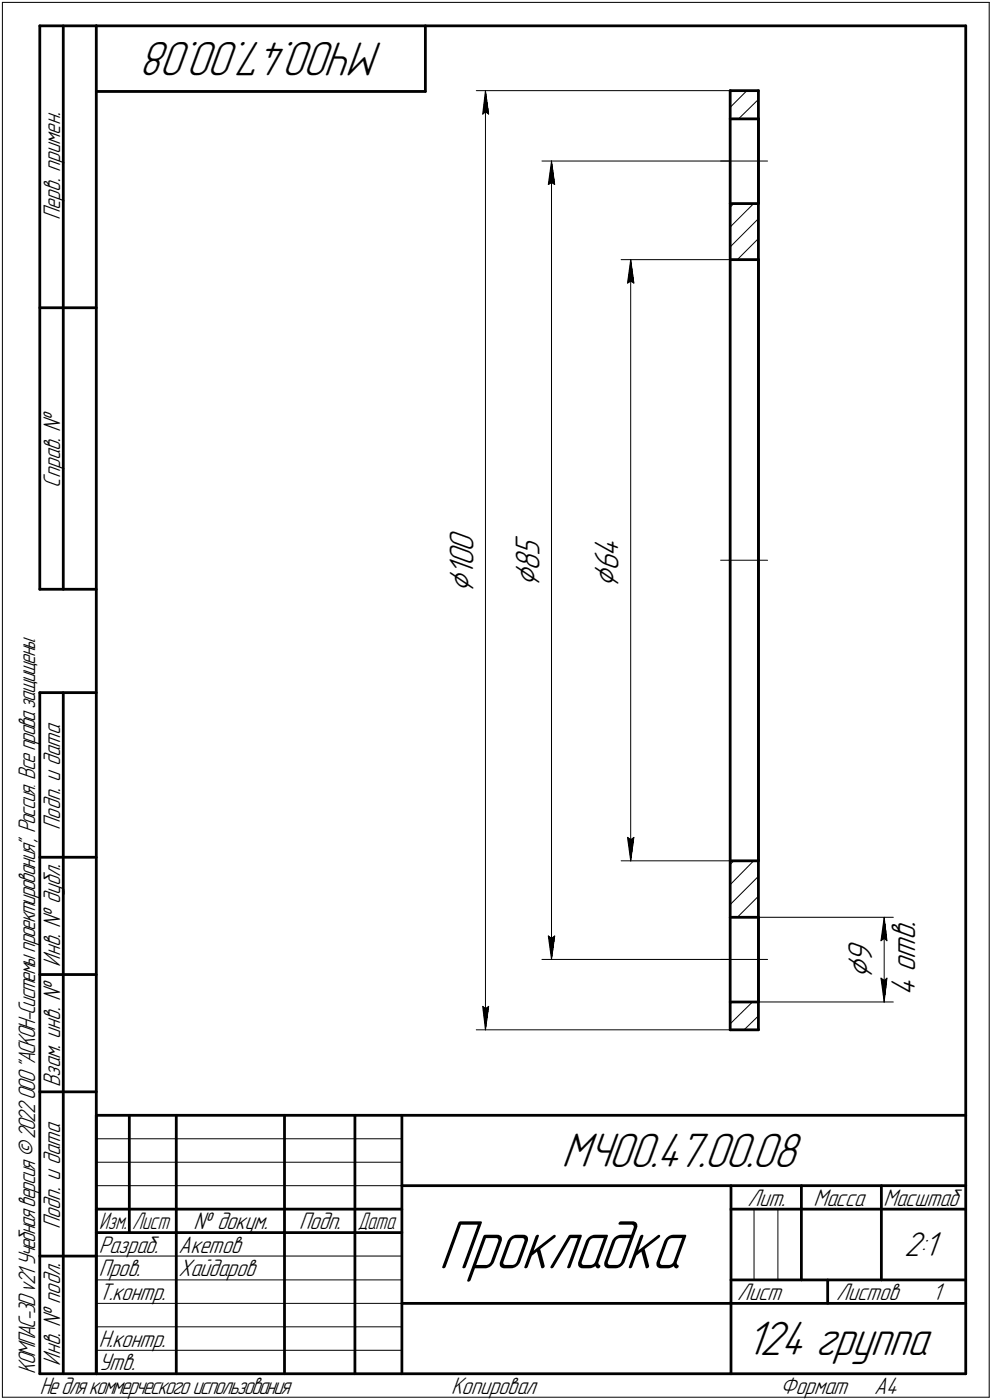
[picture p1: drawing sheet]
<svg xmlns="http://www.w3.org/2000/svg" width="211mm" height="298mm" viewBox="0 0 211 298" stroke-linecap="round" stroke-linejoin="round" font-family="sans-serif">
<g fill="none" stroke="#000" stroke-width=".59">
<path d="M8.5 5.5v120zM8.5 5.5h12zM13.5 5.5v120zM20.5 5.5v287zM20.5 5.5h185zM20.5 19.5h70zM90.5 5.5v14zM155.4 19.3v200zM155.4 19.3h6zM161.4 19.3v200zM205.5 5.5v287zM155.4 25.3h6z"/>
<path d="M161.4 25.3v18zM155.4 55.3h6zM155.4 43.3h6zM161.4 55.3v128zM8.5 65.5h12zM8.5 125.5h12zM8.5 147.5v145zM8.5 147.5h12zM13.5 147.5v145zM8.5 182.5h12zM155.4 183.3h6zM155.4 195.3h6z"/>
<path d="M161.4 195.3v18.1zM8.5 207.5h12zM155.4 219.3h6zM155.4 213.4h6zM8.5 232.5h12zM20.5 237.5h185zM20.5 237.5v55zM27.5 237.5v25zM37.5 237.5v55zM60.5 237.5v55zM75.5 237.5v55zM85.5 237.5v55z"/>
<path d="M20.5 257.5h65zM85.5 252.5h120zM155.5 252.5v40zM155.5 257.5h15zM170.5 252.5v20zM170.5 257.5h35zM187.5 252.5v20zM8.5 267.5h12zM20.5 262.5h65zM85.5 277.5h70zM155.5 277.5h50zM155.5 272.5h50z"/>
<path d="M176.1 272.5v5zM8.5 292.5h12zM20.5 292.5h185z"/>
</g>
<g fill="none" stroke="#000" stroke-width=".21">
<path d="M.5 .5v297zM.5 .5h210zM101.3 19.3h60.1zM103.3 19.3l.7 5zM103.3 19.3l-.6 5zM103.3 19.3v200zM210.5 .5v297zM102.7 24.3l.6-.5zM103.3 23.8l.7 .5zM115.3 34.3h40.1zM116.7 39.3l.6-.4zM117.3 34.3l.7 5z"/>
<path d="M117.3 38.9l.7 .4zM117.3 34.3l-.6 5zM117.3 34.3v170zM153.3 34.3h10zM155.4 22.9l3.5-3.6zM157.1 25.3l4.3-4.1zM132.2 55.3h23.2zM134.2 55.3l.7 5zM134.2 59.9l.7 .4zM134.2 55.3l-.7 5zM134.2 55.3v128zM155.4 52.6l6-6z"/>
<path d="M155.4 48.3l5-5zM155.4 44.1l.7-.8zM156.9 55.3l4.5-4.5zM161.4 55l-.3 .3zM133.5 60.3l.7-.4zM153.3 119.3h10zM133.5 178.3l.7 5zM133.5 178.3l.7 .5zM134.2 178.8l.7-.5zM134.9 178.3l-.7 5zM116.7 199.3l.6 5zM116.7 199.3l.6 .5z"/>
<path d="M117.3 199.8l.7-.5zM118 199.3l-.7 5zM132.2 183.3h23.2zM155.4 192.6l6-6zM155.4 184.1l.7-.8zM156.9 195.3l4.5-4.5zM160.4 183.3l-5 5.1zM161.1 195.3l.3-.2zM161.4 195.3h28.7zM188.1 195.3l.6 5zM188.1 199.8l.6 .5zM188.1 195.3l-.6 5z"/>
<path d="M188.1 195.3v18.1zM101.3 219.3h60.1zM102.7 214.3l.6 5zM102.7 214.3l.6 .5zM103.3 214.8l.7-.5zM104 214.3l-.7 5zM115.3 204.3h40.1zM153.3 204.3h10zM155.4 218l4.7-4.6zM155.4 213.8l.4-.4zM158.3 219.3l3.1-3zM161.4 213.4h28.7z"/>
<path d="M187.5 200.3l.6-.5zM187.5 208.3l.6 5.1zM187.5 208.3l.6 .5zM188.1 208.8l.6-.5zM188.7 208.3l-.6 5.1zM20.5 247.5h65zM20.5 252.5h65zM20.5 242.5h65zM160.4 257.5v15zM165.5 257.5v15zM20.5 267.5h65zM20.5 272.5h65z"/>
<path d="M20.5 277.5h65zM.5 297.5h210zM20.5 282.5h65zM20.5 287.5h65z"/>
</g>
<g fill="#fff" stroke="#fff" stroke-width=".21">
<path d="M95.1 112.4h7.3zM95.1 112.5h7.3zM95.1 112.6h7.3zM95.1 112.7h7.3zM95.1 112.8h7.3zM95.1 112.9h7.3zM95.1 112.9h7.3zM95.1 113h7.3zM95.1 113.1h7.3zM95.1 113.2h7.3zM95.1 113.3h7.3zM95.1 113.4h7.3zM95.1 113.5h7.3zM95.1 113.5h7.3zM95.1 113.6h7.3zM95.1 113.7h7.3zM95.1 113.8h7.3zM95.1 113.9h7.3zM95.1 114h7.3zM95.1 114h7.3zM95.1 114.1h7.3zM95.1 114.2h7.3zM95.1 114.3h7.3zM95.1 114.4h7.3zM95.1 114.5h7.3zM95.1 114.6h7.3zM95.1 114.6h7.3zM95.1 114.7h7.3zM95.1 114.8h7.3zM95.1 114.9h7.3zM95.1 115h7.3zM95.1 115.1h7.3zM95.1 115.1h7.3zM95.1 115.2h7.3zM95.1 115.3h7.3zM95.1 115.4h7.3zM95.1 115.5h7.3zM95.1 115.6h7.3zM95.1 115.7h7.3zM95.1 115.7h7.3zM95.1 115.8h7.3zM95.1 115.9h7.3zM95.1 116h7.3zM95.1 116.1h7.3zM95.1 116.2h7.3zM95.1 116.2h7.3zM95.1 116.3h7.3zM95.1 116.4h7.3zM95.1 116.5h7.3zM95.1 116.6h7.3zM95.1 116.7h7.3zM95.1 116.8h7.3zM95.1 116.8h7.3zM95.1 116.9h7.3zM95.1 117h7.3zM95.1 117.1h7.3zM95.1 117.2h7.3zM95.1 117.3h7.3zM95.1 117.3h7.3zM95.1 117.4h7.3zM95.1 117.5h7.3zM95.1 117.6h7.3zM95.1 117.7h7.3zM95.1 117.8h7.3zM95.1 117.9h7.3zM95.1 117.9h7.3zM95.1 118h7.3zM95.1 118.1h7.3zM95.1 118.2h7.3zM95.1 118.3h7.3zM95.1 118.4h7.3zM95.1 118.4h7.3zM95.1 118.5h7.3zM95.1 118.6h7.3zM95.1 118.7h7.3zM95.1 118.8h7.3zM95.1 118.9h7.3zM95.1 119h7.3zM95.1 119h7.3zM95.1 119.1h7.3zM95.1 119.2h7.3zM95.1 119.3h7.3zM95.1 119.4h7.3zM95.1 119.5h7.3zM95.1 119.5h7.3zM95.1 119.6h7.3zM95.1 119.7h7.3zM95.1 119.8h7.3zM95.1 119.9h7.3zM95.1 120h7.3zM95.1 120.1h7.3zM95.1 120.1h7.3zM95.1 120.2h7.3zM95.1 120.3h7.3zM95.1 120.4h7.3zM95.1 120.5h7.3zM95.1 120.6h7.3zM95.1 120.6h7.3zM95.1 120.7h7.3zM95.1 120.8h7.3zM95.1 120.9h7.3zM95.1 121h7.3zM95.1 121.1h7.3zM95.1 121.2h7.3zM95.1 121.2h7.3zM95.1 121.3h7.3zM95.1 121.4h7.3zM95.1 121.5h7.3zM95.1 121.6h7.3zM95.1 121.7h7.3zM95.1 121.8h7.3zM95.1 121.8h7.3zM95.1 121.9h7.3zM95.1 122h7.3zM95.1 122.1h7.3zM95.1 122.2h7.3zM95.1 122.3h7.3zM95.1 122.3h7.3zM95.1 122.4h7.3zM95.1 122.5h7.3zM95.1 122.6h7.3zM95.1 122.7h7.3zM95.1 122.8h7.3zM95.1 122.9h7.3zM95.1 122.9h7.3zM95.1 123h7.3zM95.1 123.1h7.3zM95.1 123.2h7.3zM95.1 123.3h7.3zM95.1 123.4h7.3zM95.1 123.4h7.3zM95.1 123.5h7.3zM95.1 123.6h7.3zM95.1 123.7h7.3zM95.1 123.8h7.3zM95.1 123.9h7.3zM95.1 124h7.3zM95.1 124h7.3zM95.1 124.1h7.3zM95.1 124.2h7.3zM95.1 124.3h7.3zM95.1 124.4h7.3zM95.1 124.5h7.3zM95.1 124.5h7.3zM95.1 124.6h7.3zM95.1 124.7h7.3zM95.1 124.8h7.3zM95.1 124.9h7.3zM95.1 125h7.3zM95.1 125.1h7.3zM95.1 125.1h7.3zM95.1 125.2h7.3zM95.1 125.3h7.3zM95.1 125.4h7.3zM95.1 125.5h7.3zM95.1 125.6h7.3zM95.1 125.6h7.3zM95.1 125.7h7.3zM95.1 125.8h7.3zM95.1 125.9h7.3zM95.1 126h7.3zM95.1 126.1h7.3z"/>
<path d="M103.2 19.6h.3zM103.2 19.6h.3zM103.2 19.7h.3zM103.1 19.8h.4zM103.1 19.9h.4zM103 20h.6zM103 20.1h.6zM103 20.2h.7zM103 20.2h.7zM103 20.3h.8zM103 20.4h.8zM102.9 20.5h.9zM102.9 20.6h1zM102.8 20.7h1.1zM102.8 20.7h1.2zM102.8 20.8h1.2zM102.7 20.9h1.4zM102.7 21h1.4zM102.6 21.1h1.5zM102.6 21.2h1.5zM102.6 21.3h1.5zM102.6 21.3h1.5zM102.6 21.4h1.5zM102.6 21.5h1.5zM102.6 21.6h1.5zM102.6 21.7h1.5zM102.5 21.8h1.7zM102.5 21.8h1.7zM102.5 21.9h1.7zM102.5 22h1.7zM102.5 22.1h1.7zM102.5 22.2h1.7zM102.5 22.3h1.7zM102.4 22.4h1.9zM102.4 22.4h1.9zM102.4 22.5h1.9zM102.4 22.6h1.9zM102.4 22.7h1.9zM102.4 22.8h1.9zM102.4 22.9h1.9zM102.4 22.9h1.9zM102.4 23h2zM102.4 23.1h2zM102.4 23.2h2zM102.4 23.3h2zM102.4 23.4h2zM102.4 23.5h2zM102.4 23.5h2zM102.3 23.6h2.2zM102.3 23.7h2.2zM102.3 23.8h2.2zM102.3 23.9h2.2zM102.3 24h2.2zM102.3 24h2.2zM102.3 24.1h2.2zM102.2 24.2h2.4zM102.2 24.3h2.4zM102.2 24.4h2.4zM102.2 24.5h2.4zM102.2 24.6h2.4zM102.2 24.6h2.4zM102.2 24.7h2.4z"/>
<path d="M102.1 213.8h2.5zM102.2 213.9h2.4zM102.2 214h2.4zM102.2 214h2.4zM102.2 214.1h2.4zM102.2 214.2h2.4zM102.2 214.3h2.4zM102.2 214.4h2.4zM102.3 214.5h2.2zM102.3 214.5h2.2zM102.3 214.6h2.2zM102.3 214.7h2.2zM102.3 214.8h2.2zM102.3 214.9h2.2zM102.3 215h2.2zM102.4 215.1h2zM102.4 215.1h2zM102.4 215.2h2zM102.4 215.3h2zM102.4 215.4h2zM102.4 215.5h2zM102.4 215.6h2zM102.4 215.6h1.9zM102.4 215.7h1.9zM102.4 215.8h1.9zM102.4 215.9h1.9zM102.4 216h1.9zM102.4 216.1h1.9zM102.4 216.2h1.9zM102.4 216.2h1.9zM102.5 216.3h1.7zM102.5 216.4h1.7zM102.5 216.5h1.7zM102.5 216.6h1.7zM102.5 216.7h1.7zM102.5 216.7h1.7zM102.5 216.8h1.7zM102.6 216.9h1.5zM102.6 217h1.5zM102.6 217.1h1.5zM102.6 217.2h1.5zM102.6 217.3h1.5zM102.6 217.3h1.5zM102.6 217.4h1.5zM102.6 217.5h1.5zM102.7 217.6h1.4zM102.7 217.7h1.4zM102.8 217.8h1.2zM102.8 217.8h1.2zM102.8 217.9h1.1zM102.9 218h1zM102.9 218.1h.9zM103 218.2h.8zM103 218.3h.8zM103 218.4h.7zM103 218.4h.7zM103 218.5h.6zM103 218.6h.6zM103.1 218.7h.4zM103.1 218.8h.4zM103.2 218.9h.3zM103.2 218.9h.3zM103.2 219h.3z"/>
<path d="M109.1 113.7h7.2zM109.1 113.8h7.2zM109.1 113.9h7.2zM109.1 114h7.2zM109.1 114h7.2zM109.1 114.1h7.2zM109.1 114.2h7.2zM109.1 114.3h7.2zM109.1 114.4h7.2zM109.1 114.5h7.2zM109.1 114.6h7.2zM109.1 114.6h7.2zM109.1 114.7h7.2zM109.1 114.8h7.2zM109.1 114.9h7.2zM109.1 115h7.2zM109.1 115.1h7.2zM109.1 115.1h7.2zM109.1 115.2h7.2zM109.1 115.3h7.2zM109.1 115.4h7.2zM109.1 115.5h7.2zM109.1 115.6h7.2zM109.1 115.7h7.2zM109.1 115.7h7.2zM109.1 115.8h7.2zM109.1 115.9h7.2zM109.1 116h7.2zM109.1 116.1h7.2zM109.1 116.2h7.2zM109.1 116.2h7.2zM109.1 116.3h7.2zM109.1 116.4h7.2zM109.1 116.5h7.2zM109.1 116.6h7.2zM109.1 116.7h7.2zM109.1 116.8h7.2zM109.1 116.8h7.2zM109.1 116.9h7.2zM109.1 117h7.2zM109.1 117.1h7.2zM109.1 117.2h7.2zM109.1 117.3h7.2zM109.1 117.3h7.2zM109.1 117.4h7.2zM109.1 117.5h7.2zM109.1 117.6h7.2zM109.1 117.7h7.2zM109.1 117.8h7.2zM109.1 117.9h7.2zM109.1 117.9h7.2zM109.1 118h7.2zM109.1 118.1h7.2zM109.1 118.2h7.2zM109.1 118.3h7.2zM109.1 118.4h7.2zM109.1 118.4h7.2zM109.1 118.5h7.2zM109.1 118.6h7.2zM109.1 118.7h7.2zM109.1 118.8h7.2zM109.1 118.9h7.2zM109.1 119h7.2zM109.1 119h7.2zM109.1 119.1h7.2zM109.1 119.2h7.2zM109.1 119.3h7.2zM109.1 119.4h7.2zM109.1 119.5h7.2zM109.1 119.5h7.2zM109.1 119.6h7.2zM109.1 119.7h7.2zM109.1 119.8h7.2zM109.1 119.9h7.2zM109.1 120h7.2zM109.1 120.1h7.2zM109.1 120.1h7.2zM109.1 120.2h7.2zM109.1 120.3h7.2zM109.1 120.4h7.2zM109.1 120.5h7.2zM109.1 120.6h7.2zM109.1 120.6h7.2zM109.1 120.7h7.2zM109.1 120.8h7.2zM109.1 120.9h7.2zM109.1 121h7.2zM109.1 121.1h7.2zM109.1 121.2h7.2zM109.1 121.2h7.2zM109.1 121.3h7.2zM109.1 121.4h7.2zM109.1 121.5h7.2zM109.1 121.6h7.2zM109.1 121.7h7.2zM109.1 121.8h7.2zM109.1 121.8h7.2zM109.1 121.9h7.2zM109.1 122h7.2zM109.1 122.1h7.2zM109.1 122.2h7.2zM109.1 122.3h7.2zM109.1 122.3h7.2zM109.1 122.4h7.2zM109.1 122.5h7.2zM109.1 122.6h7.2zM109.1 122.7h7.2zM109.1 122.8h7.2zM109.1 122.9h7.2zM109.1 122.9h7.2zM109.1 123h7.2zM109.1 123.1h7.2zM109.1 123.2h7.2zM109.1 123.3h7.2zM109.1 123.4h7.2zM109.1 123.4h7.2zM109.1 123.5h7.2zM109.1 123.6h7.2zM109.1 123.7h7.2zM109.1 123.8h7.2zM109.1 123.9h7.2zM109.1 124h7.2zM109.1 124h7.2zM109.1 124.1h7.2zM109.1 124.2h7.2zM109.1 124.3h7.2zM109.1 124.4h7.2zM109.1 124.5h7.2zM109.1 124.5h7.2zM109.1 124.6h7.2zM109.1 124.7h7.2zM109.1 124.8h7.2zM109.1 124.9h7.2z"/>
<path d="M117.3 34.5h.2zM117.3 34.6h.2zM117.2 34.7h.4zM117.2 34.8h.4zM117.1 34.9h.5zM117.1 35h.6zM117.1 35.1h.6zM117 35.1h.8zM117 35.2h.8zM116.9 35.3h1zM116.9 35.4h1zM116.8 35.5h1.1zM116.8 35.6h1.1zM116.8 35.6h1.1zM116.8 35.7h1.2zM116.8 35.8h1.2zM116.7 35.9h1.4zM116.7 36h1.4zM116.6 36.1h1.5zM116.6 36.2h1.6zM116.6 36.2h1.6zM116.6 36.3h1.6zM116.6 36.4h1.6zM116.6 36.5h1.6zM116.6 36.6h1.6zM116.6 36.7h1.6zM116.6 36.7h1.7zM116.5 36.8h1.8zM116.5 36.9h1.8zM116.5 37h1.8zM116.5 37.1h1.8zM116.5 37.2h1.8zM116.5 37.3h1.8zM116.5 37.3h1.9zM116.5 37.4h1.9zM116.5 37.5h1.9zM116.4 37.6h2zM116.4 37.7h2zM116.4 37.8h2zM116.4 37.8h2zM116.4 37.9h2zM116.4 38h2zM116.4 38.1h2zM116.4 38.2h2zM116.4 38.3h2zM116.3 38.4h2.1zM116.3 38.4h2.1zM116.3 38.5h2.1zM116.3 38.6h2.2zM116.3 38.7h2.2zM116.3 38.8h2.2zM116.3 38.9h2.2zM116.3 38.9h2.2zM116.3 39h2.2zM116.2 39.1h2.3zM116.2 39.2h2.4zM116.2 39.3h2.4zM116.2 39.4h2.4zM116.2 39.5h2.4zM116.2 39.5h2.4zM116.2 39.6h2.4zM116.2 39.7h2.4z"/>
<path d="M116.2 198.8h2.4zM116.2 198.9h2.4zM116.2 199h2.4zM116.2 199.1h2.4zM116.2 199.1h2.4zM116.2 199.2h2.4zM116.2 199.3h2.4zM116.2 199.4h2.4zM116.2 199.5h2.3zM116.3 199.6h2.2zM116.3 199.6h2.2zM116.3 199.7h2.2zM116.3 199.8h2.2zM116.3 199.9h2.2zM116.3 200h2.2zM116.3 200.1h2.1zM116.3 200.2h2.1zM116.3 200.2h2.1zM116.4 200.3h2zM116.4 200.4h2zM116.4 200.5h2zM116.4 200.6h2zM116.4 200.7h2zM116.4 200.7h2zM116.4 200.8h2zM116.4 200.9h2zM116.4 201h2zM116.5 201.1h1.9zM116.5 201.2h1.9zM116.5 201.3h1.9zM116.5 201.3h1.8zM116.5 201.4h1.8zM116.5 201.5h1.8zM116.5 201.6h1.8zM116.5 201.7h1.8zM116.5 201.8h1.8zM116.6 201.8h1.7zM116.6 201.9h1.6zM116.6 202h1.6zM116.6 202.1h1.6zM116.6 202.2h1.6zM116.6 202.3h1.6zM116.6 202.4h1.6zM116.6 202.4h1.6zM116.6 202.5h1.5zM116.7 202.6h1.4zM116.7 202.7h1.4zM116.8 202.8h1.2zM116.8 202.9h1.2zM116.8 202.9h1.1zM116.8 203h1.1zM116.8 203.1h1.1zM116.9 203.2h1zM116.9 203.3h1zM117 203.4h.8zM117 203.5h.8zM117.1 203.5h.6zM117.1 203.6h.6zM117.1 203.7h.5zM117.2 203.8h.4zM117.2 203.9h.4zM117.3 204h.2zM117.3 204h.2z"/>
<path d="M125.9 113.5h7.3zM125.9 113.6h7.3zM125.9 113.7h7.3zM125.9 113.8h7.3zM125.9 113.9h7.3zM125.9 114h7.3zM125.9 114h7.3zM125.9 114.1h7.3zM125.9 114.2h7.3zM125.9 114.3h7.3zM125.9 114.4h7.3zM125.9 114.5h7.3zM125.9 114.6h7.3zM125.9 114.6h7.3zM125.9 114.7h7.3zM125.9 114.8h7.3zM125.9 114.9h7.3zM125.9 115h7.3zM125.9 115.1h7.3zM125.9 115.1h7.3zM125.9 115.2h7.3zM125.9 115.3h7.3zM125.9 115.4h7.3zM125.9 115.5h7.3zM125.9 115.6h7.3zM125.9 115.7h7.3zM125.9 115.7h7.3zM125.9 115.8h7.3zM125.9 115.9h7.3zM125.9 116h7.3zM125.9 116.1h7.3zM125.9 116.2h7.3zM125.9 116.2h7.3zM125.9 116.3h7.3zM125.9 116.4h7.3zM125.9 116.5h7.3zM125.9 116.6h7.3zM125.9 116.7h7.3zM125.9 116.8h7.3zM125.9 116.8h7.3zM125.9 116.9h7.3zM125.9 117h7.3zM125.9 117.1h7.3zM125.9 117.2h7.3zM125.9 117.3h7.3zM125.9 117.3h7.3zM125.9 117.4h7.3zM125.9 117.5h7.3zM125.9 117.6h7.3zM125.9 117.7h7.3zM125.9 117.8h7.3zM125.9 117.9h7.3zM125.9 117.9h7.3zM125.9 118h7.3zM125.9 118.1h7.3zM125.9 118.2h7.3zM125.9 118.3h7.3zM125.9 118.4h7.3zM125.9 118.4h7.3zM125.9 118.5h7.3zM125.9 118.6h7.3zM125.9 118.7h7.3zM125.9 118.8h7.3zM125.9 118.9h7.3zM125.9 119h7.3zM125.9 119h7.3zM125.9 119.1h7.3zM125.9 119.2h7.3zM125.9 119.3h7.3zM125.9 119.4h7.3zM125.9 119.5h7.3zM125.9 119.5h7.3zM125.9 119.6h7.3zM125.9 119.7h7.3zM125.9 119.8h7.3zM125.9 119.9h7.3zM125.9 120h7.3zM125.9 120.1h7.3zM125.9 120.1h7.3zM125.9 120.2h7.3zM125.9 120.3h7.3zM125.9 120.4h7.3zM125.9 120.5h7.3zM125.9 120.6h7.3zM125.9 120.6h7.3zM125.9 120.7h7.3zM125.9 120.8h7.3zM125.9 120.9h7.3zM125.9 121h7.3zM125.9 121.1h7.3zM125.9 121.2h7.3zM125.9 121.2h7.3zM125.9 121.3h7.3zM125.9 121.4h7.3zM125.9 121.5h7.3zM125.9 121.6h7.3zM125.9 121.7h7.3zM125.9 121.8h7.3zM125.9 121.8h7.3zM125.9 121.9h7.3zM125.9 122h7.3zM125.9 122.1h7.3zM125.9 122.2h7.3zM125.9 122.3h7.3zM125.9 122.3h7.3zM125.9 122.4h7.3zM125.9 122.5h7.3zM125.9 122.6h7.3zM125.9 122.7h7.3zM125.9 122.8h7.3zM125.9 122.9h7.3zM125.9 122.9h7.3zM125.9 123h7.3zM125.9 123.1h7.3zM125.9 123.2h7.3zM125.9 123.3h7.3zM125.9 123.4h7.3zM125.9 123.4h7.3zM125.9 123.5h7.3zM125.9 123.6h7.3zM125.9 123.7h7.3zM125.9 123.8h7.3zM125.9 123.9h7.3zM125.9 124h7.3zM125.9 124h7.3zM125.9 124.1h7.3zM125.9 124.2h7.3zM125.9 124.3h7.3zM125.9 124.4h7.3zM125.9 124.5h7.3zM125.9 124.5h7.3zM125.9 124.6h7.3zM125.9 124.7h7.3zM125.9 124.8h7.3zM125.9 124.9h7.3zM125.9 125h7.3zM125.9 125.1h7.3z"/>
<path d="M134.1 55.5h.3zM134.1 55.6h.3zM134 55.7h.5zM134 55.8h.5zM133.9 55.9h.6zM133.9 56h.6zM133.9 56h.6zM133.9 56.1h.7zM133.9 56.2h.7zM133.8 56.3h.9zM133.8 56.4h.9zM133.7 56.5h1zM133.7 56.6h1.1zM133.7 56.6h1.1zM133.6 56.7h1.3zM133.6 56.8h1.3zM133.5 56.9h1.5zM133.5 57h1.5zM133.4 57.1h1.6zM133.4 57.1h1.6zM133.4 57.2h1.6zM133.4 57.3h1.6zM133.4 57.4h1.6zM133.4 57.5h1.6zM133.4 57.6h1.6zM133.4 57.7h1.6zM133.3 57.7h1.7zM133.3 57.8h1.8zM133.3 57.9h1.8zM133.3 58h1.8zM133.3 58.1h1.8zM133.3 58.2h1.8zM133.3 58.3h1.8zM133.3 58.3h1.8zM133.3 58.4h1.8zM133.3 58.5h1.8zM133.3 58.6h1.9zM133.3 58.7h1.9zM133.3 58.8h1.9zM133.3 58.8h1.9zM133.2 58.9h2zM133.2 59h2zM133.2 59.1h2zM133.2 59.2h2zM133.2 59.3h2zM133.2 59.4h2.1zM133.2 59.4h2.1zM133.2 59.5h2.1zM133.1 59.6h2.2zM133.1 59.7h2.2zM133.1 59.8h2.2zM133.1 59.9h2.2zM133.1 59.9h2.2zM133.1 60h2.2zM133.1 60.1h2.3zM133 60.2h2.4zM133 60.3h2.4zM133 60.4h2.4zM133 60.5h2.4zM133 60.5h2.4zM133 60.6h2.4zM133 60.7h2.4z"/>
<path d="M132.9 177.8h2.5zM133 177.9h2.4zM133 178h2.4zM133 178.1h2.4zM133 178.1h2.4zM133 178.2h2.4zM133 178.3h2.4zM133 178.4h2.4zM133.1 178.5h2.3zM133.1 178.6h2.2zM133.1 178.6h2.2zM133.1 178.7h2.2zM133.1 178.8h2.2zM133.1 178.9h2.2zM133.1 179h2.2zM133.2 179.1h2.1zM133.2 179.2h2.1zM133.2 179.2h2.1zM133.2 179.3h2zM133.2 179.4h2zM133.2 179.5h2zM133.2 179.6h2zM133.2 179.7h2zM133.3 179.7h1.9zM133.3 179.8h1.9zM133.3 179.9h1.9zM133.3 180h1.9zM133.3 180.1h1.8zM133.3 180.2h1.8zM133.3 180.3h1.8zM133.3 180.3h1.8zM133.3 180.4h1.8zM133.3 180.5h1.8zM133.3 180.6h1.8zM133.3 180.7h1.8zM133.3 180.8h1.8zM133.3 180.8h1.7zM133.4 180.9h1.6zM133.4 181h1.6zM133.4 181.1h1.6zM133.4 181.2h1.6zM133.4 181.3h1.6zM133.4 181.4h1.6zM133.4 181.4h1.6zM133.4 181.5h1.6zM133.5 181.6h1.5zM133.5 181.7h1.5zM133.6 181.8h1.3zM133.6 181.9h1.3zM133.7 181.9h1.1zM133.7 182h1.1zM133.7 182.1h1zM133.8 182.2h.9zM133.8 182.3h.9zM133.9 182.4h.7zM133.9 182.5h.7zM133.9 182.5h.6zM133.9 182.6h.6zM133.9 182.7h.6zM134 182.8h.5zM134 182.9h.5zM134.1 183h.3zM134.1 183h.3z"/>
<path d="M179.8 200.1h7.3zM179.8 200.2h7.3zM179.8 200.2h7.3zM179.8 200.3h7.3zM179.8 200.4h7.3zM179.8 200.5h7.3zM179.8 200.6h7.3zM179.8 200.7h7.3zM179.8 200.7h7.3zM179.8 200.8h7.3zM179.8 200.9h7.3zM179.8 201h7.3zM179.8 201.1h7.3zM179.8 201.2h7.3zM179.8 201.3h7.3zM179.8 201.3h7.3zM179.8 201.4h7.3zM179.8 201.5h7.3zM179.8 201.6h7.3zM179.8 201.7h7.3zM179.8 201.8h7.3zM179.8 201.8h7.3zM179.8 201.9h7.3zM179.8 202h7.3zM179.8 202.1h7.3zM179.8 202.2h7.3zM179.8 202.3h7.3zM179.8 202.4h7.3zM179.8 202.4h7.3zM179.8 202.5h7.3zM179.8 202.6h7.3zM179.8 202.7h7.3zM179.8 202.8h7.3zM179.8 202.9h7.3zM179.8 202.9h7.3zM179.8 203h7.3zM179.8 203.1h7.3zM179.8 203.2h7.3zM179.8 203.3h7.3zM179.8 203.4h7.3zM179.8 203.5h7.3zM179.8 203.5h7.3zM179.8 203.6h7.3zM179.8 203.7h7.3zM179.8 203.8h7.3zM179.8 203.9h7.3zM179.8 204h7.3zM179.8 204h7.3zM179.8 204.1h7.3zM179.8 204.2h7.3zM179.8 204.3h7.3zM179.8 204.4h7.3zM179.8 204.5h7.3zM179.8 204.6h7.3zM179.8 204.6h7.3zM179.8 204.7h7.3zM179.8 204.8h7.3zM179.8 204.9h7.3zM179.8 205h7.3zM179.8 205.1h7.3zM179.8 205.1h7.3zM179.8 205.2h7.3zM179.8 205.3h7.3zM179.8 205.4h7.3zM179.8 205.5h7.3zM179.8 205.6h7.3zM179.8 205.7h7.3zM179.8 205.7h7.3zM179.8 205.8h7.3zM179.8 205.9h7.3zM179.8 206h7.3zM179.8 206.1h7.3zM179.8 206.2h7.3zM179.8 206.2h7.3zM179.8 206.3h7.3zM179.8 206.4h7.3zM179.8 206.5h7.3zM179.8 206.6h7.3zM179.8 206.7h7.3zM179.8 206.8h7.3zM179.8 206.8h7.3zM179.8 206.9h7.3zM179.8 207h7.3zM179.8 207.1h7.3zM179.8 207.2h7.3zM179.8 207.3h7.3zM179.8 207.3h7.3zM179.8 207.4h7.3zM179.8 207.5h7.3zM179.8 207.6h7.3zM179.8 207.7h7.3zM179.8 207.8h7.3zM179.8 207.9h7.3zM179.8 207.9h7.3zM179.8 208h7.3zM179.8 208.1h7.3zM179.8 208.2h7.3zM179.8 208.3h7.3zM179.8 208.4h7.3zM179.8 208.4h7.3z"/>
<path d="M189.1 196.4h7.2zM189.1 196.5h7.2zM189.1 196.6h7.2zM189.1 196.7h7.2zM189.1 196.8h7.2zM189.1 196.8h7.2zM189.1 196.9h7.2zM189.1 197h7.2zM189.1 197.1h7.2zM189.1 197.2h7.2zM189.1 197.3h7.2zM189.1 197.4h7.2zM189.1 197.4h7.2zM189.1 197.5h7.2zM189.1 197.6h7.2zM189.1 197.7h7.2zM189.1 197.8h7.2zM189.1 197.9h7.2zM189.1 198h7.2zM189.1 198h7.2zM189.1 198.1h7.2zM189.1 198.2h7.2zM189.1 198.3h7.2zM189.1 198.4h7.2zM189.1 198.5h7.2zM189.1 198.5h7.2zM189.1 198.6h7.2zM189.1 198.7h7.2zM189.1 198.8h7.2zM189.1 198.9h7.2zM189.1 199h7.2zM189.1 199.1h7.2zM189.1 199.1h7.2zM189.1 199.2h7.2zM189.1 199.3h7.2zM189.1 199.4h7.2zM189.1 199.5h7.2zM189.1 199.6h7.2zM189.1 199.6h7.2zM189.1 199.7h7.2zM189.1 199.8h7.2zM189.1 199.9h7.2zM189.1 200h7.2zM189.1 200.1h7.2zM189.1 200.2h7.2zM189.1 200.2h7.2zM189.1 200.3h7.2zM189.1 200.4h7.2zM189.1 200.5h7.2zM189.1 200.6h7.2zM189.1 200.7h7.2zM189.1 200.7h7.2zM189.1 200.8h7.2zM189.1 200.9h7.2zM189.1 201h7.2zM189.1 201.1h7.2zM189.1 201.2h7.2zM189.1 201.3h7.2zM189.1 201.3h7.2zM189.1 201.4h7.2zM189.1 201.5h7.2zM189.1 201.6h7.2zM189.1 201.7h7.2zM189.1 201.8h7.2zM189.1 201.8h7.2zM189.1 201.9h7.2zM189.1 202h7.2zM189.1 202.1h7.2zM189.1 202.2h7.2zM189.1 202.3h7.2zM189.1 202.4h7.2zM189.1 202.4h7.2zM189.1 202.5h7.2zM189.1 202.6h7.2zM189.1 202.7h7.2zM189.1 202.8h7.2zM189.1 202.9h7.2zM189.1 202.9h7.2zM189.1 203h7.2zM189.1 203.1h7.2zM189.1 203.2h7.2zM189.1 203.3h7.2zM189.1 203.4h7.2zM189.1 203.5h7.2zM189.1 203.5h7.2zM189.1 203.6h7.2zM189.1 203.7h7.2zM189.1 203.8h7.2zM189.1 203.9h7.2zM189.1 204h7.2zM189.1 204h7.2zM189.1 204.1h7.2zM189.1 204.2h7.2zM189.1 204.3h7.2zM189.1 204.4h7.2zM189.1 204.5h7.2zM189.1 204.6h7.2zM189.1 204.6h7.2zM189.1 204.7h7.2zM189.1 204.8h7.2zM189.1 204.9h7.2zM189.1 205h7.2zM189.1 205.1h7.2zM189.1 205.1h7.2zM189.1 205.2h7.2zM189.1 205.3h7.2zM189.1 205.4h7.2zM189.1 205.5h7.2zM189.1 205.6h7.2zM189.1 205.7h7.2zM189.1 205.7h7.2zM189.1 205.8h7.2zM189.1 205.9h7.2zM189.1 206h7.2zM189.1 206.1h7.2zM189.1 206.2h7.2zM189.1 206.2h7.2zM189.1 206.3h7.2zM189.1 206.4h7.2zM189.1 206.5h7.2zM189.1 206.6h7.2zM189.1 206.7h7.2zM189.1 206.8h7.2zM189.1 206.8h7.2zM189.1 206.9h7.2zM189.1 207h7.2zM189.1 207.1h7.2zM189.1 207.2h7.2zM189.1 207.3h7.2zM189.1 207.3h7.2zM189.1 207.4h7.2zM189.1 207.5h7.2zM189.1 207.6h7.2zM189.1 207.7h7.2zM189.1 207.8h7.2zM189.1 207.9h7.2zM189.1 207.9h7.2zM189.1 208h7.2zM189.1 208.1h7.2zM189.1 208.2h7.2zM189.1 208.3h7.2zM189.1 208.4h7.2zM189.1 208.4h7.2zM189.1 208.5h7.2zM189.1 208.6h7.2zM189.1 208.7h7.2zM189.1 208.8h7.2zM189.1 208.9h7.2zM189.1 209h7.2zM189.1 209h7.2zM189.1 209.1h7.2zM189.1 209.2h7.2zM189.1 209.3h7.2zM189.1 209.4h7.2zM189.1 209.5h7.2zM189.1 209.5h7.2zM189.1 209.6h7.2zM189.1 209.7h7.2zM189.1 209.8h7.2zM189.1 209.9h7.2zM189.1 210h7.2zM189.1 210.1h7.2zM189.1 210.1h7.2zM189.1 210.2h7.2zM189.1 210.3h7.2zM189.1 210.4h7.2zM189.1 210.5h7.2zM189.1 210.6h7.2zM189.1 210.7h7.2zM189.1 210.7h7.2zM189.1 210.8h7.2zM189.1 210.9h7.2zM189.1 211h7.2zM189.1 211.1h7.2zM189.1 211.2h7.2zM189.1 211.2h7.2zM189.1 211.3h7.2zM189.1 211.4h7.2zM189.1 211.5h7.2zM189.1 211.6h7.2zM189.1 211.7h7.2zM189.1 211.8h7.2zM189.1 211.8h7.2zM189.1 211.9h7.2zM189.1 212h7.2zM189.1 212.1h7.2z"/>
<path d="M188 195.6h.3zM188 195.7h.3zM188 195.7h.3zM188 195.8h.4zM187.9 195.9h.5zM187.9 196h.6zM187.9 196.1h.6zM187.8 196.2h.7zM187.8 196.3h.8zM187.7 196.3h.9zM187.7 196.4h.9zM187.6 196.5h1zM187.6 196.6h1zM187.6 196.7h1.1zM187.5 196.8h1.2zM187.5 196.8h1.2zM187.5 196.9h1.3zM187.5 197h1.3zM187.4 197.1h1.4zM187.4 197.2h1.5zM187.4 197.3h1.5zM187.4 197.4h1.5zM187.4 197.4h1.5zM187.4 197.5h1.5zM187.4 197.6h1.5zM187.4 197.7h1.5zM187.3 197.8h1.7zM187.3 197.9h1.7zM187.3 198h1.7zM187.3 198h1.7zM187.3 198.1h1.7zM187.3 198.2h1.7zM187.3 198.3h1.7zM187.2 198.4h1.9zM187.2 198.5h1.9zM187.2 198.5h1.9zM187.2 198.6h1.9zM187.2 198.7h1.9zM187.2 198.8h1.9zM187.2 198.9h1.9zM187.1 199h2zM187.1 199.1h2zM187.1 199.1h2zM187.1 199.2h2zM187.1 199.3h2zM187.1 199.4h2zM187.1 199.5h2zM187.1 199.6h2zM187 199.6h2.2zM187 199.7h2.2zM187 199.8h2.2zM187 199.9h2.2zM187 200h2.2zM187 200.1h2.2zM187 200.2h2.2zM186.9 200.2h2.4zM186.9 200.3h2.4zM186.9 200.4h2.4zM186.9 200.5h2.4zM186.9 200.6h2.4zM186.9 200.7h2.4zM186.9 200.7h2.4z"/>
<path d="M186.9 207.9h2.4zM186.9 207.9h2.4zM186.9 208h2.4zM186.9 208.1h2.4zM186.9 208.2h2.4zM186.9 208.3h2.4zM186.9 208.4h2.4zM186.9 208.4h2.4zM187 208.5h2.2zM187 208.6h2.2zM187 208.7h2.2zM187 208.8h2.2zM187 208.9h2.2zM187 209h2.2zM187 209h2.2zM187.1 209.1h2zM187.1 209.2h2zM187.1 209.3h2zM187.1 209.4h2zM187.1 209.5h2zM187.1 209.5h2zM187.1 209.6h2zM187.2 209.7h1.9zM187.2 209.8h1.9zM187.2 209.9h1.9zM187.2 210h1.9zM187.2 210.1h1.9zM187.2 210.1h1.9zM187.2 210.2h1.9zM187.3 210.3h1.7zM187.3 210.4h1.7zM187.3 210.5h1.7zM187.3 210.6h1.7zM187.3 210.7h1.7zM187.3 210.7h1.7zM187.3 210.8h1.7zM187.4 210.9h1.5zM187.4 211h1.5zM187.4 211.1h1.5zM187.4 211.2h1.5zM187.4 211.2h1.5zM187.4 211.3h1.5zM187.4 211.4h1.5zM187.4 211.5h1.4zM187.5 211.6h1.3zM187.5 211.7h1.3zM187.5 211.8h1.2zM187.5 211.8h1.2zM187.6 211.9h1.1zM187.6 212h1zM187.6 212.1h1zM187.7 212.2h.9zM187.7 212.3h.9zM187.8 212.3h.8zM187.8 212.4h.7zM187.8 212.5h.7zM187.9 212.6h.6zM187.9 212.7h.5zM188 212.8h.4zM188 212.9h.4zM188 212.9h.3zM188 213h.3zM188 213.1h.3z"/>
</g>
<g fill="#000" stroke="#000" stroke-width=".21">
<path d="M103.3 20h.2zM103.3 20.1h.2zM103.3 20.2h.2zM103.3 20.2h.2zM103.3 20.3h.2zM103.3 20.4h.2zM103.3 20.5h.2zM103.3 20.6h.2zM103.3 20.7h.2zM103.3 20.7h.2zM103.3 20.8h.2zM103.3 20.9h.2zM103.3 21h.2zM103.3 21.1h.2zM103.3 21.2h.2zM103.3 21.3h.3zM103.3 21.3h.3zM103.3 21.4h.3zM103.3 21.5h.3zM103.3 21.6h.3zM103.3 21.7h.3zM103.3 21.8h.3zM103.3 21.8h.4zM103.3 21.9h.4zM103.3 22h.4zM103.3 22.1h.4zM103.3 22.2h.4zM103.3 22.3h.4zM103.3 22.4h.4zM103.3 22.4h.5zM103.3 22.5h.5zM103.3 22.6h.5zM103.3 22.7h.5zM103.3 22.8h.5zM103.3 22.9h.5zM103.3 22.9h.5zM103.3 23h.5zM103.3 23.1h.6zM103.3 23.2h.6zM103.3 23.3h.6zM103.3 23.4h.6zM103.3 23.5h.6zM103.3 23.5h.6zM103.3 23.6h.6zM103.3 23.7h.7zM103.3 23.8h.7zM103.5 23.9h.5zM103.5 24h.5zM103.6 24h.4zM103.8 24.1h.2z"/>
<path d="M103.1 20.7h.2zM103.1 20.8h.2zM103.1 20.9h.2zM103.1 21h.2zM103.1 21.1h.2zM103.1 21.2h.2zM103.1 21.3h.2zM103.1 21.3h.2zM103.1 21.4h.2zM103 21.5h.3zM103 21.6h.3zM103 21.7h.3zM103 21.8h.3zM103 21.8h.3zM103 21.9h.3zM103 22h.3zM103 22.1h.3zM103 22.2h.3zM103 22.3h.3zM103 22.4h.3zM103 22.4h.3zM103 22.5h.3zM103 22.6h.3zM103 22.7h.3zM103 22.8h.3zM103 22.9h.3zM102.9 22.9h.4zM102.9 23h.4zM102.9 23.1h.4zM102.9 23.2h.4zM102.9 23.3h.4zM102.9 23.4h.4zM102.9 23.5h.4zM102.9 23.5h.4zM102.8 23.6h.5zM102.8 23.7h.5zM102.8 23.8h.5zM102.8 23.9h.4zM102.8 24h.3zM102.8 24h.2zM102.8 24.1h.2z"/>
<path d="M117.2 35.6h.1zM117.2 35.6h.1zM117.2 35.7h.1zM117.2 35.8h.1zM117.2 35.9h.1zM117.2 36h.1zM117.2 36.1h.1zM117.2 36.2h.1zM117.1 36.2h.2zM117.1 36.3h.2zM117.1 36.4h.2zM117.1 36.5h.2zM117.1 36.6h.2zM117.1 36.7h.2zM117.1 36.7h.2zM117 36.8h.3zM117 36.9h.3zM117 37h.3zM117 37.1h.3zM117 37.2h.3zM117 37.3h.3zM117 37.3h.3zM116.9 37.4h.4zM116.9 37.5h.4zM116.9 37.6h.4zM116.9 37.7h.4zM116.9 37.8h.4zM116.9 37.8h.4zM116.9 37.9h.4zM116.9 38h.4zM116.8 38.1h.5zM116.8 38.2h.5zM116.8 38.3h.5zM116.8 38.4h.5zM116.8 38.4h.5zM116.8 38.5h.5zM116.8 38.6h.5zM116.8 38.7h.5zM116.8 38.8h.5zM116.8 38.9h.5zM116.8 38.9h.5zM116.8 39h.3zM116.8 39.1h.2z"/>
<path d="M117.3 35h.2zM117.3 35.1h.2zM117.3 35.1h.2zM117.3 35.2h.2zM117.3 35.3h.2zM117.3 35.4h.2zM117.3 35.5h.2zM117.3 35.6h.3zM117.3 35.6h.3zM117.3 35.7h.3zM117.3 35.8h.3zM117.3 35.9h.3zM117.3 36h.3zM117.3 36.1h.3zM117.3 36.2h.3zM117.3 36.2h.4zM117.3 36.3h.4zM117.3 36.4h.4zM117.3 36.5h.4zM117.3 36.6h.4zM117.3 36.7h.4zM117.3 36.7h.4zM117.3 36.8h.5zM117.3 36.9h.5zM117.3 37h.5zM117.3 37.1h.5zM117.3 37.2h.5zM117.3 37.3h.5zM117.3 37.3h.5zM117.3 37.4h.6zM117.3 37.5h.6zM117.3 37.6h.6zM117.3 37.7h.6zM117.3 37.8h.6zM117.3 37.8h.6zM117.3 37.9h.6zM117.3 38h.6zM117.3 38.1h.6zM117.3 38.2h.6zM117.3 38.3h.6zM117.3 38.4h.6zM117.3 38.4h.6zM117.3 38.5h.6zM117.3 38.6h.6zM117.3 38.7h.7zM117.3 38.8h.7zM117.3 38.9h.7zM117.5 38.9h.5zM117.7 39h.3zM117.8 39.1h.2z"/>
<path d="M134 56.6h.2zM134 56.6h.2zM134 56.7h.2zM134 56.8h.2zM134 56.9h.2zM134 57h.2zM134 57.1h.2zM134 57.1h.2zM133.9 57.2h.3zM133.9 57.3h.3zM133.9 57.4h.3zM133.9 57.5h.3zM133.9 57.6h.3zM133.9 57.7h.3zM133.9 57.7h.3zM133.9 57.8h.3zM133.9 57.9h.3zM133.9 58h.3zM133.9 58.1h.3zM133.9 58.2h.3zM133.9 58.3h.3zM133.9 58.3h.3zM133.8 58.4h.4zM133.8 58.5h.4zM133.8 58.6h.4zM133.8 58.7h.4zM133.8 58.8h.4zM133.8 58.8h.4zM133.8 58.9h.4zM133.8 59h.4zM133.7 59.1h.5zM133.7 59.2h.5zM133.7 59.3h.5zM133.7 59.4h.5zM133.7 59.4h.5zM133.7 59.5h.5zM133.7 59.6h.5zM133.6 59.7h.6zM133.6 59.8h.6zM133.6 59.9h.6zM133.6 59.9h.5zM133.6 60h.3zM133.6 60.1h.3z"/>
<path d="M134.2 56h.2zM134.2 56h.2zM134.2 56.1h.2zM134.2 56.2h.2zM134.2 56.3h.2zM134.2 56.4h.2zM134.2 56.5h.2zM134.2 56.6h.3zM134.2 56.6h.3zM134.2 56.7h.3zM134.2 56.8h.3zM134.2 56.9h.3zM134.2 57h.3zM134.2 57.1h.3zM134.2 57.1h.3zM134.2 57.2h.3zM134.2 57.3h.3zM134.2 57.4h.3zM134.2 57.5h.3zM134.2 57.6h.3zM134.2 57.7h.3zM134.2 57.7h.3zM134.2 57.8h.4zM134.2 57.9h.4zM134.2 58h.4zM134.2 58.1h.4zM134.2 58.2h.4zM134.2 58.3h.4zM134.2 58.3h.4zM134.2 58.4h.5zM134.2 58.5h.5zM134.2 58.6h.5zM134.2 58.7h.5zM134.2 58.8h.5zM134.2 58.8h.5zM134.2 58.9h.5zM134.2 59h.5zM134.2 59.1h.6zM134.2 59.2h.6zM134.2 59.3h.6zM134.2 59.4h.6zM134.2 59.4h.6zM134.2 59.5h.6zM134.2 59.6h.6zM134.2 59.7h.7zM134.2 59.8h.7zM134.2 59.9h.7zM134.4 59.9h.5zM134.5 60h.4zM134.6 60.1h.3z"/>
<path d="M133.6 178.5h.2zM133.6 178.6h.3zM133.6 178.6h.4zM133.6 178.7h.5zM133.6 178.8h.6zM133.6 178.9h.6zM133.7 179h.5zM133.7 179.1h.5zM133.7 179.2h.5zM133.7 179.2h.5zM133.7 179.3h.5zM133.7 179.4h.5zM133.7 179.5h.5zM133.8 179.6h.4zM133.8 179.7h.4zM133.8 179.7h.4zM133.8 179.8h.4zM133.8 179.9h.4zM133.8 180h.4zM133.8 180.1h.4zM133.8 180.2h.4zM133.9 180.3h.3zM133.9 180.3h.3zM133.9 180.4h.3zM133.9 180.5h.3zM133.9 180.6h.3zM133.9 180.7h.3zM133.9 180.8h.3zM133.9 180.8h.3zM133.9 180.9h.3zM133.9 181h.3zM133.9 181.1h.3zM133.9 181.2h.3zM133.9 181.3h.3zM133.9 181.4h.3zM134 181.4h.2zM134 181.5h.2zM134 181.6h.2zM134 181.7h.2zM134 181.8h.2zM134 181.9h.2zM134 181.9h.2zM134 182h.2z"/>
<path d="M134.7 178.5h.2zM134.5 178.6h.4zM134.5 178.6h.4zM134.4 178.7h.5zM134.2 178.8h.7zM134.2 178.9h.7zM134.2 179h.6zM134.2 179.1h.6zM134.2 179.2h.6zM134.2 179.2h.6zM134.2 179.3h.6zM134.2 179.4h.6zM134.2 179.5h.6zM134.2 179.6h.5zM134.2 179.7h.5zM134.2 179.7h.5zM134.2 179.8h.5zM134.2 179.9h.5zM134.2 180h.5zM134.2 180.1h.5zM134.2 180.2h.5zM134.2 180.3h.4zM134.2 180.3h.4zM134.2 180.4h.4zM134.2 180.5h.4zM134.2 180.6h.4zM134.2 180.7h.4zM134.2 180.8h.4zM134.2 180.8h.3zM134.2 180.9h.3zM134.2 181h.3zM134.2 181.1h.3zM134.2 181.2h.3zM134.2 181.3h.3zM134.2 181.4h.3zM134.2 181.4h.3zM134.2 181.5h.3zM134.2 181.6h.3zM134.2 181.7h.3zM134.2 181.8h.3zM134.2 181.9h.3zM134.2 181.9h.3zM134.2 182h.3zM134.2 182.1h.2zM134.2 182.2h.2zM134.2 182.3h.2zM134.2 182.4h.2zM134.2 182.5h.2zM134.2 182.5h.2zM134.2 182.6h.2z"/>
<path d="M116.8 199.5h.1zM116.8 199.6h.2zM116.8 199.6h.4zM116.8 199.7h.5zM116.8 199.8h.5zM116.8 199.9h.5zM116.8 200h.5zM116.8 200.1h.5zM116.8 200.2h.5zM116.8 200.2h.5zM116.8 200.3h.5zM116.8 200.4h.5zM116.8 200.5h.5zM116.9 200.6h.4zM116.9 200.7h.4zM116.9 200.7h.4zM116.9 200.8h.4zM116.9 200.9h.4zM116.9 201h.4zM116.9 201.1h.4zM116.9 201.2h.4zM117 201.3h.3zM117 201.3h.3zM117 201.4h.3zM117 201.5h.3zM117 201.6h.3zM117 201.7h.3zM117 201.8h.3zM117.1 201.8h.2zM117.1 201.9h.2zM117.1 202h.2zM117.1 202.1h.2zM117.1 202.2h.2zM117.1 202.3h.2zM117.1 202.4h.2zM117.2 202.4h.1zM117.2 202.5h.1zM117.2 202.6h.1zM117.2 202.7h.1zM117.2 202.8h.1zM117.2 202.9h.1zM117.2 202.9h.1zM117.2 203h.1z"/>
<path d="M117.9 199.5h.1zM117.7 199.6h.3zM117.6 199.6h.4zM117.5 199.7h.5zM117.3 199.8h.7zM117.3 199.9h.7zM117.3 200h.6zM117.3 200.1h.6zM117.3 200.2h.6zM117.3 200.2h.6zM117.3 200.3h.6zM117.3 200.4h.6zM117.3 200.5h.6zM117.3 200.6h.6zM117.3 200.7h.6zM117.3 200.7h.6zM117.3 200.8h.6zM117.3 200.9h.6zM117.3 201h.6zM117.3 201.1h.6zM117.3 201.2h.6zM117.3 201.3h.5zM117.3 201.3h.5zM117.3 201.4h.5zM117.3 201.5h.5zM117.3 201.6h.5zM117.3 201.7h.5zM117.3 201.8h.5zM117.3 201.8h.4zM117.3 201.9h.4zM117.3 202h.4zM117.3 202.1h.4zM117.3 202.2h.4zM117.3 202.3h.4zM117.3 202.4h.4zM117.3 202.4h.3zM117.3 202.5h.3zM117.3 202.6h.3zM117.3 202.7h.3zM117.3 202.8h.3zM117.3 202.9h.3zM117.3 202.9h.3zM117.3 203h.3zM117.3 203.1h.2zM117.3 203.2h.2zM117.3 203.3h.2zM117.3 203.4h.2zM117.3 203.5h.2zM117.3 203.5h.2zM117.3 203.6h.2z"/>
<path d="M188 196.6h.1zM188 196.7h.1zM188 196.8h.1zM188 196.8h.1zM188 196.9h.1zM188 197h.1zM188 197.1h.1zM188 197.2h.1zM187.9 197.3h.2zM187.9 197.4h.2zM187.9 197.4h.2zM187.9 197.5h.2zM187.9 197.6h.2zM187.9 197.7h.2zM187.9 197.8h.2zM187.8 197.9h.3zM187.8 198h.3zM187.8 198h.3zM187.8 198.1h.3zM187.8 198.2h.3zM187.8 198.3h.3zM187.8 198.4h.3zM187.7 198.5h.4zM187.7 198.5h.4zM187.7 198.6h.4zM187.7 198.7h.4zM187.7 198.8h.4zM187.7 198.9h.4zM187.7 199h.4zM187.7 199.1h.4zM187.6 199.1h.5zM187.6 199.2h.5zM187.6 199.3h.5zM187.6 199.4h.5zM187.6 199.5h.5zM187.6 199.6h.5zM187.6 199.6h.5zM187.5 199.7h.6zM187.5 199.8h.6zM187.5 199.9h.5zM187.5 200h.5zM187.5 200.1h.3zM187.5 200.2h.2z"/>
<path d="M188.1 196.1h.2zM188.1 196.2h.2zM188.1 196.3h.2zM188.1 196.3h.2zM188.1 196.4h.2zM188.1 196.5h.2zM188.1 196.6h.2zM188.1 196.7h.2zM188.1 196.8h.3zM188.1 196.8h.3zM188.1 196.9h.3zM188.1 197h.3zM188.1 197.1h.3zM188.1 197.2h.3zM188.1 197.3h.3zM188.1 197.4h.3zM188.1 197.4h.3zM188.1 197.5h.4zM188.1 197.6h.4zM188.1 197.7h.4zM188.1 197.8h.4zM188.1 197.9h.4zM188.1 198h.4zM188.1 198h.4zM188.1 198.1h.4zM188.1 198.2h.5zM188.1 198.3h.5zM188.1 198.4h.5zM188.1 198.5h.5zM188.1 198.5h.5zM188.1 198.6h.5zM188.1 198.7h.5zM188.1 198.8h.5zM188.1 198.9h.5zM188.1 199h.5zM188.1 199.1h.5zM188.1 199.1h.5zM188.1 199.2h.5zM188.1 199.3h.5zM188.1 199.4h.5zM188.1 199.5h.5zM188.1 199.6h.5zM188.1 199.6h.6zM188.1 199.7h.6zM188.1 199.8h.6zM188.3 199.9h.4zM188.4 200h.3zM188.5 200.1h.2zM188.6 200.2h.1z"/>
<path d="M102.8 214.5h.2zM102.8 214.5h.2zM102.8 214.6h.3zM102.8 214.7h.4zM102.8 214.8h.5zM102.8 214.9h.5zM102.8 215h.5zM102.9 215.1h.4zM102.9 215.1h.4zM102.9 215.2h.4zM102.9 215.3h.4zM102.9 215.4h.4zM102.9 215.5h.4zM102.9 215.6h.4zM102.9 215.6h.4zM103 215.7h.3zM103 215.8h.3zM103 215.9h.3zM103 216h.3zM103 216.1h.3zM103 216.2h.3zM103 216.2h.3zM103 216.3h.3zM103 216.4h.3zM103 216.5h.3zM103 216.6h.3zM103 216.7h.3zM103 216.7h.3zM103 216.8h.3zM103 216.9h.3zM103 217h.3zM103 217.1h.3zM103.1 217.2h.2zM103.1 217.3h.2zM103.1 217.3h.2zM103.1 217.4h.2zM103.1 217.5h.2zM103.1 217.6h.2zM103.1 217.7h.2zM103.1 217.8h.2zM103.1 217.8h.2z"/>
<path d="M103.8 214.5h.2zM103.6 214.5h.4zM103.5 214.6h.5zM103.5 214.7h.5zM103.3 214.8h.7zM103.3 214.9h.7zM103.3 215h.6zM103.3 215.1h.6zM103.3 215.1h.6zM103.3 215.2h.6zM103.3 215.3h.6zM103.3 215.4h.6zM103.3 215.5h.6zM103.3 215.6h.5zM103.3 215.6h.5zM103.3 215.7h.5zM103.3 215.8h.5zM103.3 215.9h.5zM103.3 216h.5zM103.3 216.1h.5zM103.3 216.2h.5zM103.3 216.2h.4zM103.3 216.3h.4zM103.3 216.4h.4zM103.3 216.5h.4zM103.3 216.6h.4zM103.3 216.7h.4zM103.3 216.7h.4zM103.3 216.8h.3zM103.3 216.9h.3zM103.3 217h.3zM103.3 217.1h.3zM103.3 217.2h.3zM103.3 217.3h.3zM103.3 217.3h.3zM103.3 217.4h.2zM103.3 217.5h.2zM103.3 217.6h.2zM103.3 217.7h.2zM103.3 217.8h.2zM103.3 217.8h.2zM103.3 217.9h.2zM103.3 218h.2zM103.3 218.1h.2zM103.3 218.2h.2zM103.3 218.3h.2zM103.3 218.4h.2zM103.3 218.4h.2zM103.3 218.5h.2zM103.3 218.6h.2z"/>
<path d="M187.5 208.4h.2zM187.5 208.5h.3zM187.5 208.6h.5zM187.5 208.7h.5zM187.5 208.8h.6zM187.5 208.9h.6zM187.6 209h.5zM187.6 209h.5zM187.6 209.1h.5zM187.6 209.2h.5zM187.6 209.3h.5zM187.6 209.4h.5zM187.6 209.5h.5zM187.6 209.5h.5zM187.7 209.6h.4zM187.7 209.7h.4zM187.7 209.8h.4zM187.7 209.9h.4zM187.7 210h.4zM187.7 210.1h.4zM187.7 210.1h.4zM187.8 210.2h.3zM187.8 210.3h.3zM187.8 210.4h.3zM187.8 210.5h.3zM187.8 210.6h.3zM187.8 210.7h.3zM187.8 210.7h.3zM187.8 210.8h.3zM187.9 210.9h.2zM187.9 211h.2zM187.9 211.1h.2zM187.9 211.2h.2zM187.9 211.2h.2zM187.9 211.3h.2zM187.9 211.4h.2zM188 211.5h.1zM188 211.6h.1zM188 211.7h.1zM188 211.8h.1zM188 211.8h.1zM188 211.9h.1zM188 212h.1zM188 212.1h.1z"/>
<path d="M188.6 208.4h.1zM188.5 208.5h.2zM188.4 208.6h.3zM188.3 208.7h.4zM188.1 208.8h.6zM188.1 208.9h.6zM188.1 209h.6zM188.1 209h.5zM188.1 209.1h.5zM188.1 209.2h.5zM188.1 209.3h.5zM188.1 209.4h.5zM188.1 209.5h.5zM188.1 209.5h.5zM188.1 209.6h.5zM188.1 209.7h.5zM188.1 209.8h.5zM188.1 209.9h.5zM188.1 210h.5zM188.1 210.1h.5zM188.1 210.1h.5zM188.1 210.2h.5zM188.1 210.3h.5zM188.1 210.4h.5zM188.1 210.5h.4zM188.1 210.6h.4zM188.1 210.7h.4zM188.1 210.7h.4zM188.1 210.8h.4zM188.1 210.9h.4zM188.1 211h.4zM188.1 211.1h.4zM188.1 211.2h.4zM188.1 211.2h.3zM188.1 211.3h.3zM188.1 211.4h.3zM188.1 211.5h.3zM188.1 211.6h.3zM188.1 211.7h.3zM188.1 211.8h.3zM188.1 211.8h.3zM188.1 211.9h.2zM188.1 212h.2zM188.1 212.1h.2zM188.1 212.2h.2zM188.1 212.3h.2zM188.1 212.3h.2zM188.1 212.4h.2zM188.1 212.5h.2zM188.1 212.6h.2z"/>
</g>
<text font-size="15.6" x="93.3" y="270.1">Прокладка</text>
<g font-size="10.9">
<text x="81.5" y="9" transform="rotate(-180 81.5 9)">МЧ00.47.00.08</text>
<text x="119.5" y="248.5">МЧ00.47.00.08</text>
<text x="158.7" y="288.5">124 группа</text>
</g>
<g font-size="8.5">
<text x="114.8" y="124.9" transform="rotate(-90 114.8 124.9)">Ç</text>
<text x="131.6" y="125.1" transform="rotate(-90 131.6 125.1)">Ç</text>
<text x="100.8" y="126.2" transform="rotate(-90 100.8 126.2)">Ç</text>
<text x="185.5" y="208.5" transform="rotate(-90 185.5 208.5)">Ç</text>
</g>
<g font-size="7.8">
<text x="100.8" y="117.5" transform="rotate(-90 100.8 117.5)">0</text>
<text x="114.8" y="118.3" transform="rotate(-90 114.8 118.3)">5</text>
<text x="131.6" y="118.5" transform="rotate(-90 131.6 118.5)">4</text>
<text x="100.8" y="122.7" transform="rotate(-90 100.8 122.7)">1</text>
<text x="100.8" y="120.6" transform="rotate(-90 100.8 120.6)">0</text>
<text x="114.8" y="121.5" transform="rotate(-90 114.8 121.5)">8</text>
<text x="131.6" y="121.7" transform="rotate(-90 131.6 121.7)">6</text>
<text x="194.7" y="197.4" transform="rotate(-90 194.7 197.4)">.</text>
<text x="194.7" y="200.2" transform="rotate(-90 194.7 200.2)">в</text>
<text x="185.5" y="205.1" transform="rotate(-90 185.5 205.1)">9</text>
<text x="194.7" y="206.9" transform="rotate(-90 194.7 206.9)">о</text>
<text x="194.7" y="204.1" transform="rotate(-90 194.7 204.1)">т</text>
<text x="194.7" y="212.2" transform="rotate(-90 194.7 212.2)">4</text>
<text x="192.4" y="267.5">2:1</text>
</g>
<g font-size="5.4">
<text x="12.8" y="46.9" transform="rotate(-90 12.8 46.9)">Перв. примен.</text>
<text x="12.8" y="103.8" transform="rotate(-90 12.8 103.8)">Справ. №</text>
<text x="12.8" y="176.7" transform="rotate(-90 12.8 176.7)">Подп. и дата</text>
<text x="12.8" y="205.8" transform="rotate(-90 12.8 205.8)">Инв. № дубл.</text>
<text x="12.8" y="231.6" transform="rotate(-90 12.8 231.6)">Взам. инв. №</text>
<text x="159.1" y="256.8">Лит.</text>
<text x="173.1" y="256.8">Масса</text>
<text x="188" y="256.8">Масштаб</text>
<text x="12.8" y="261.7" transform="rotate(-90 12.8 261.7)">Подп. и дата</text>
<text x="41.2" y="261.8">№ докум.</text>
<text x="63.6" y="261.8">Подп.</text>
<text x="21" y="266.8">Разраб.</text>
<text x="38" y="266.8">Акетов</text>
<text x="21" y="271.8">Пров.</text>
<text x="38" y="271.8">Хайдаров</text>
<text x="21" y="276.8">Т.контр.</text>
<text x="156.9" y="276.8">Лист</text>
<text x="177.9" y="276.8">Листов</text>
<text x="198.4" y="276.8">1</text>
<text x="21" y="286.8">Н.контр.</text>
<text x="7.5" y="292.5" transform="rotate(-90 7.5 292.5)">КОМПАС-3Dv21 Учебнаяверсия©2022ООО&quot;АСКОН-Системыпроектирования&quot;, Россия. Всеправазащищены.</text>
<text x="12.8" y="290.8" transform="rotate(-90 12.8 290.8)">Инв. № подл.</text>
<text x="21" y="291.8">Утв.</text>
<text x="8.5" y="296.7">Недлякоммерческогоиспользования</text>
<text x="96" y="296.8">Копировал</text>
<text x="166" y="296.8">Формат</text>
<text x="186" y="296.8">A4</text>
</g>
<g font-size="5.3">
<text x="21.1" y="261.8">Изм.</text>
<text x="28.1" y="261.8">Лист</text>
<text x="76.1" y="261.8">Дата</text>
</g>
</svg>
